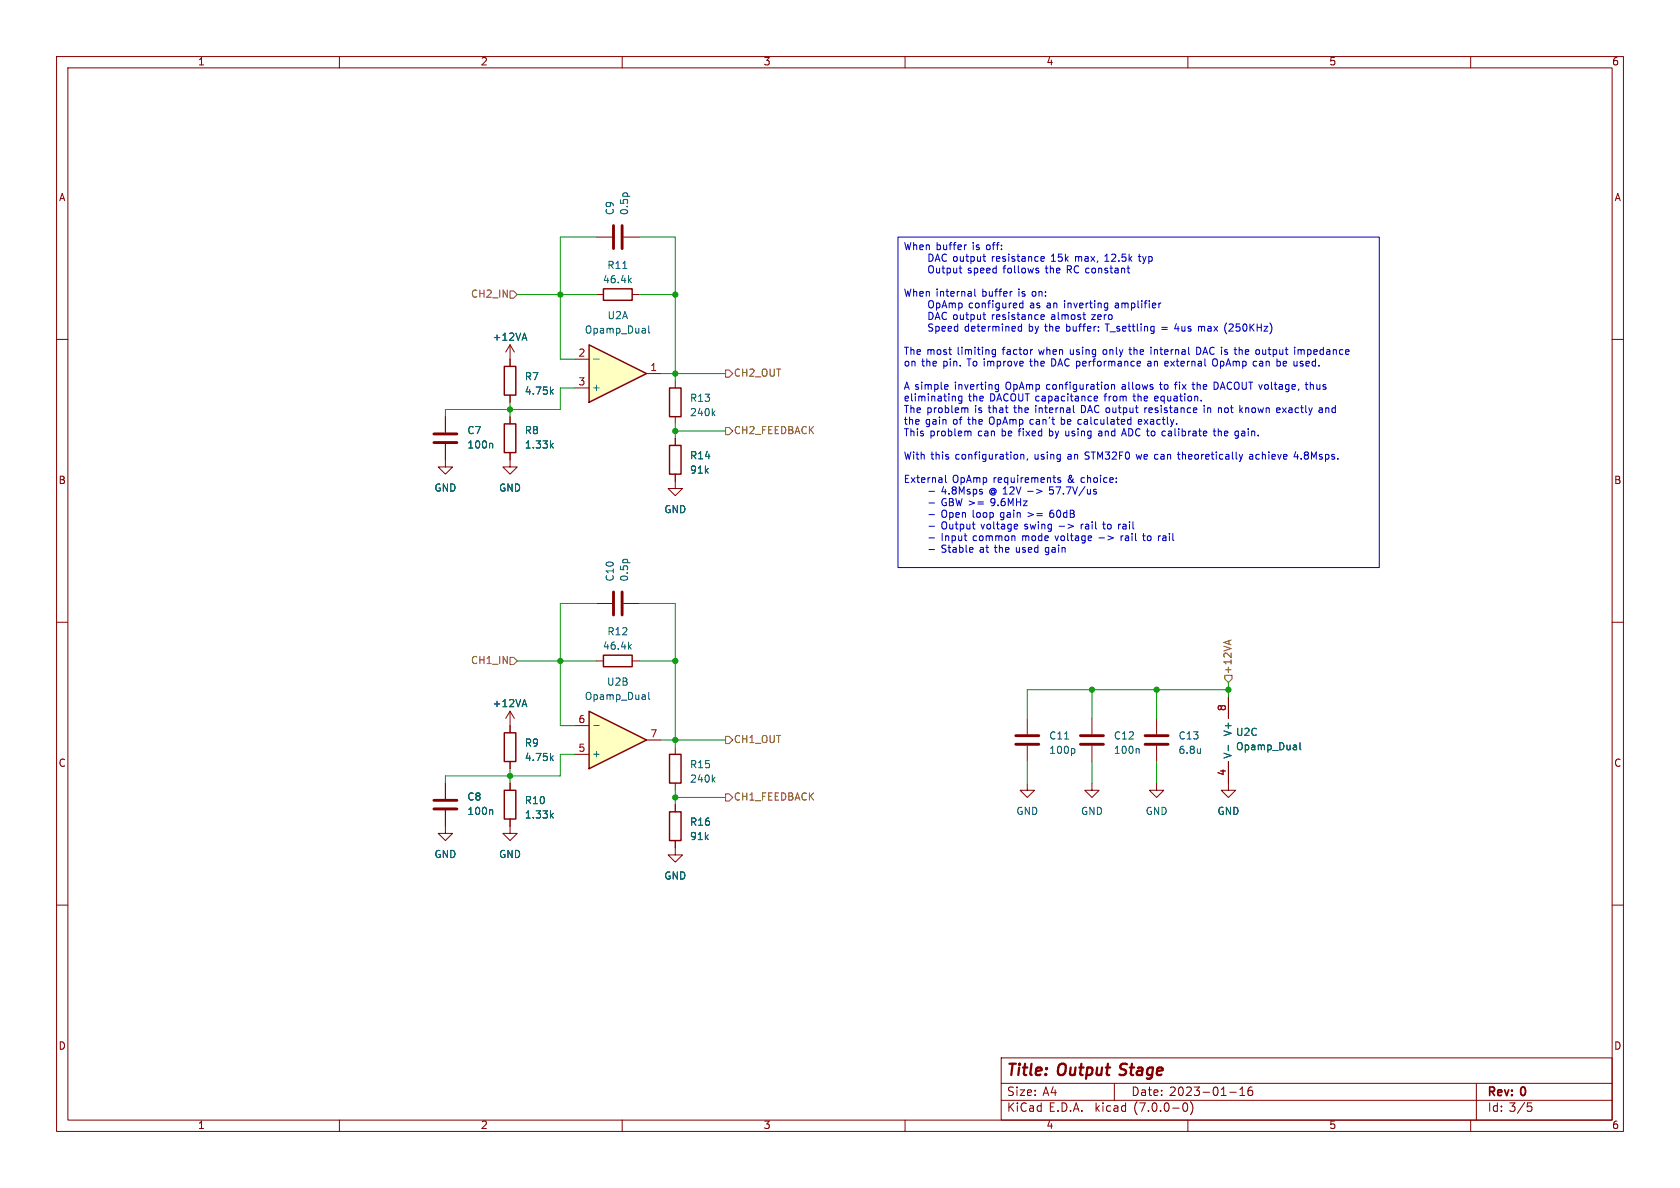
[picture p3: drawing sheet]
<svg xmlns="http://www.w3.org/2000/svg" width="297mm" height="210mm" viewBox="0 0 297 210" stroke-linecap="round" stroke-linejoin="round" font-family="sans-serif">
<g fill="none" stroke="#840000" stroke-width=".18">
<path d="M10 10h277v190h-277zM12 12h273v186h-273zM60 10v2M110 10v2M160 10v2M210 10v2M260 10v2M10 60h2M105.4 52.1h1.3M105.4 41.9h2.8M110.2 41.9h2.8M111.8 52.1h1.2"/>
<path d="M285 60h2M10 110h2M285 110h2M78.7 138.4v2.8M90.2 138.4v1.3M119.4 132.1v1.3M119.4 138.4v1.3M10 160h2M78.7 143.3v4h1.3l-1.3 1.3-1.2-1.3h1.2M90.2 144.8v2.5h1.2l-1.2 1.3-1.3-1.3h1.3M119.4 148.6v2.5h1.2l-1.2 1.3-1.3-1.3h1.3M119.4 142.2v1.3"/>
<path d="M285 160h2M60 198v2M110 198v2M160 198v2M177 187h108v11h-108zM177 194.5h108M177 191.5h108M197 191.5v3M209.3 195h.2a.81 .81 0 0 1 .5 .6 .81 .81 0 0 1-.3 .8l-.1 .1a.81 .81 0 0 1-.6-.7 .81 .81 0 0 1 .3-.8zM210 198v2M210.5 194.8a1.74 1.74 0 0 1 0 2.2M217.4 193.1h1.1"/>
<path d="M219.2 193.7h.8M219.2 192.6l.4-.4v1.5M221.3 192.2a.59 .59 0 0 0-.7 .6v.6l.2 .2 .4 .1 .2-.2 .1-.5-.2-.2-.4-.1-.3 .3M260 198v2M261 191.5v6.5M270.2 195.5h.3l.3 .3-.1 .6-.5 .1"/>
</g>
<path d="M197.9 189.9l.3 .1" fill="none" stroke="#840000" stroke-width=".4"/>
<path d="M106.7 51.1h5.1v2h-5.1zM89.2 139.7h2v5.1h-2zM118.4 133.4h2v5h-2zM118.4 143.5h2v5.1h-2z" fill="none" stroke="#840000" stroke-width=".25"/>
<path d="M110.2 34.2h.6M111.2 49.5l.4 .5M111.6 49.2l-.5 .4M126 137.8l.4 .5M126.4 137.4l-.5 .5M86.9 143.1l.2 .2v.7M97.4 144.1l.4 .5M97.8 143.8l-.5 .4" fill="none" stroke="#006464" stroke-width=".18"/>
<path d="M108.5 39.9v4M110 39.9v4M76.7 143h4.1M76.7 141.5h4.1" fill="none" stroke="#840000" stroke-width=".51"/>
<path d="M104.1 125.7l10.2 5.1-10.2 5.1z" fill="#ffffc2"/>
<path d="M89.2 64.8h2v5.1h-2zM89.2 74.9h2v5.1h-2zM118.4 68.6h2v5.1h-2zM106.7 115.8h5.1v2.1h-5.1zM89.2 129.5h2v5.1h-2zM104.1 125.7l10.2 5.1-10.2 5.1z" fill="none" stroke="#840000" stroke-width=".25"/>
<g fill="none" stroke="#840000" stroke-width=".18">
<path d="M78.7 78.5v4.1h1.3l-1.3 1.2-1.2-1.2h1.2M78.7 73.7v2.8M90.2 63.5v1.3M90.2 69.9v1.2M90.2 73.7v1.2M119.4 67.3v1.3M119.4 73.7v1.2M90.2 80v2.6h1.2l-1.2 1.2-1.3-1.2h1.3M119.4 85.1v1.3h1.2l-1.2 1.2-1.3-1.2h1.3M105.4 116.8h1.3M105.4 106.7h2.8M110.2 106.7h2.8"/>
<path d="M111.8 116.8h1.2M90.2 125.7l-.8 1.3M90.2 125.7v3.8M90.2 134.6v1.3M90.2 125.7l.7 1.3M101.6 133.4h2.5M101.6 128.3h2.5M114.3 130.8h2.5M193 138.4v1.3h1.3l-1.3 1.3-1.2-1.3h1.2M204.5 127v2.8M204.5 131.8v2.8M217.2 123.2v3.8"/>
<path d="M217.2 134.6v3.8"/>
</g>
<g fill="none" stroke="#006464" stroke-width=".18">
<path d="M86.9 78.4l.2 .1v.7M97.4 69.2l.4 .5M97.4 78.7l.4 .5M97.8 68.8l-.5 .5M97.8 78.4l-.5 .4M126 73l.4 .5M126.4 72.6l-.5 .5M110.2 98.9h.6M111.2 114.3l.4 .5M111.6 113.9l-.5 .5M92.4 124.6h.6M92.7 123.7l.4 1.2"/>
<path d="M97.4 134l.4 .5M97.8 133.6l-.5 .5M105 128.3h.9M114.7 122.4v1.1l.2 .2M217.2 131.8v.9M229.8 131.3v1.1l.2 .1"/>
</g>
<path d="M76.7 78.2h4.1M76.7 76.7h4.1M108.5 104.6v4.1M110 104.6v4.1M202.4 131.6h4.1M202.4 130h4.1" fill="none" stroke="#840000" stroke-width=".51"/>
<path d="M104.1 61l10.2 5-10.2 5.1z" fill="#ffffc2"/>
<path d="M104.1 61l10.2 5-10.2 5.1zM118.4 78.7h2v5.1h-2z" fill="none" stroke="#840000" stroke-width=".25"/>
<g fill="none" stroke="#840000" stroke-width=".18">
<path d="M78.7 73.7v2.8M78.7 78.5v2.8M90.2 61l-.8 1.2M90.2 61v3.8M90.2 69.9v1.2M90.2 73.7v1.2M90.2 61l.7 1.2M101.6 63.5h2.5M101.6 68.6h2.5M114.3 66h2.5M119.4 77.5v1.2M90.2 80v1.3"/>
<path d="M119.4 83.8v1.3M78.7 138.4v2.8M90.2 128.3v1.2M90.2 134.6v1.3M90.2 138.4v1.3M181.6 138.4v1.3h1.3l-1.3 1.3-1.3-1.3h1.3M181.6 127v2.8M181.6 131.8v2.8M193 127v2.8M193 131.8v2.8M204.5 138.4v1.3h1.2l-1.2 1.3-1.3-1.3h1.3M217.2 134.6v5.1h1.2l-1.2 1.3-1.3-1.3h1.3"/>
<path d="M217.2 123.2v3.8M78.7 143.3v2.8M90.2 144.8v1.3M119.4 142.2v1.3M119.4 148.6v1.3"/>
</g>
<g fill="none" stroke="#006464" stroke-width=".18">
<path d="M92.4 59.8h.6M92.7 58.9l.4 1.3M114.7 57.6v1.1l.2 .2M86.9 78.4l.2 .1v.7M97.4 69.2l.4 .5M97.4 78.7l.4 .5M97.8 68.8l-.5 .5M97.8 78.4l-.5 .4M105 63.5h.9M92.4 124.6h.6M92.7 123.7l.4 1.2M97.4 134l.4 .5"/>
<path d="M97.8 133.6l-.5 .5M189.9 132.4l.1 .2-.1 .5M201.2 132.3l.2 .2v.7M217.2 131.8v.9M229.8 131.3v1.1l.2 .1M86.9 143.1l.2 .2v.7M97.4 144.1l.4 .5M97.8 143.8l-.5 .4"/>
</g>
<path d="M179.6 131.6h4M179.6 130h4M191 131.6h4.1M191 130h4.1" fill="none" stroke="#840000" stroke-width=".51"/>
<path d="M90.2 51.4h.6l.6 .7-.6 .6h-.6zM128.3 65.4h.6l.6 .6-.6 .7h-.6zM128.3 75.6h.6l.6 .6-.6 .6h-.6zM90.2 116.2h.6l.6 .6-.6 .7h-.6zM216.5 119.4h1.3v.6l-.6 .7-.7-.7zM217.6 113.1l-1.2 .5M128.3 130.2h.6l.6 .6-.6 .6h-.6zM128.3 140.3h.6l.6 .7-.6 .6h-.6z" fill="none" stroke="#725600" stroke-width=".18"/>
<g fill="none" stroke="#0000c2" stroke-width=".18">
<path d="M158.7 41.9h85.1v58.4h-85.1zM164.2 44.9v1.3a.66 .66 0 0 0 .7-.3 .66 .66 0 0 0-.1-.8M164.2 55.2v1.3l.5-.1 .3-.6M165.3 46.2l.4-1.3 .5 1.3M165.3 56.5l.4-1.3 .5 1.3M165.4 45.8h.6M165.4 56.1h.6M165.4 57.7v1.3M165.4 57.8l.4-.1 .2 .2-.1 .6h-.5M166.1 47.4v.9M166.1 48.1l-.2 .2-.3-.1M166.5 58.1l.6-.1v-.2l-.4-.1-.2 .2 .1 .6h.5"/>
<path d="M166.5 47.4h.5M166.5 54.4l.5-1.2 .4 1.2M166.7 45.1a.59 .59 0 0 0-.2 .8 .59 .59 0 0 0 .8 .2M166.7 54.1h.6M166.7 47v1.1l.3 .2M167.3 55.3a.6 .6 0 0 0-.8 .5 .6 .6 0 0 0 .6 .7l.2-.1M167.4 47.5h.5M167.4 47.4v1.3M167.8 53.6v.8M167.8 53.7l.4-.1 .1 .2M168 47.5v.6l-.2 .2-.4-.1M168 57.7l-.3 .1-.1 .6 .2 .1h.4"/>
<path d="M168.2 57.9v.1l-.6 .1M168.3 53.8l.2-.2h.3l.1 .8M168.3 53.8v.6M168.6 47.4v.8l.4 .1 .1-.2M168.8 57.8v.6l.2 .1h.3M169.1 47.4v.9M169.3 57.3v1.2M169.5 53.6h.4l.2 .2-.1 .6h-.5M169.5 53.6v1.2M169.7 47v1.1l.3 .2M170.9 43.3h-.3M172.3 51.1v1.1l.2 .2"/>
<path d="M173.8 45.3h.4M173.9 46l.3 .2M173.9 56.3l.3 .2M178.8 51.5h.1M180.6 57.8l-.4-.1-.2 .2 .1 .6h.5M180.6 57.3v1.2M180.8 53.6h-.3l-.3 .2 .2 .6h.4M180.8 53.2v1.2M183.3 47.8l.3 .1 .1 .2-.2 .2h-.3M183.3 47.4l.3 .1M184 45.8l.6-.2v-.2l-.4-.1-.2 .2 .1 .6h.5M184 55.8l.1 .6h.5"/>
<path d="M184.6 55.8v.1l-.6 .2M191.8 56.5h.1M195.5 53.6h.3M195.8 54.4h-.3M195.8 53.6v1l-.2 .2M199.2 47.4h.5M199.5 48.2l.2 .1M201.2 45.3h.5M204.9 53.6v.8M205.2 53.6l-.3 .2M208 57.2l-.3 .9h.8M211.9 57.7v.8"/>
<path d="M212.2 57.7l-.3 .1M216.5 58.2l.4 .8M216.9 57.1l-.4 .8M167.2 68h.3l.1 .3-.6 .1M167.5 68.8h-.3M168.9 70.2v.7M169.5 70.2v.6l.2 .1 .3-.1M170 70v1.1l-.2 .2-.3-.1M170.7 72.1l.4 .2v.6M171.3 76.2l.4 .2v.7M176 61.8v1l-.3 .3-.3-.1M176 61.9l-.4-.1-.2 .2 .1 .6h.5"/>
<path d="M176 68.8h.5M176 68h.5M176.5 68v1l-.2 .2h-.3M182.4 61.8h.2M189.8 71.7v1.1l.1 .1M193.4 70.2l.1 .6h.5M194 70.2v.1l-.6 .2M194.4 76.2l-.2 .1M194.4 76.6l-.2 .2 .2 .3M195.9 68.1v.6M196.5 68.1l.2-.1h.3v.8M196.5 68v.8"/>
<path d="M198.4 76.7h.6M198.7 75.8l-.4 1.3M199.6 61.8h.5M199.9 73.7v1.3M199.9 74.9l-.3 .1M201.2 63.9h.4v.3l-.6 .1M201.2 74.3l.1 .6 .4 .1M201.6 64.6l-.4 .1M201.8 74.5l-.6 .1M202.4 72.1v.8M202.6 72.1l-.2 .2M203.3 63.9h-.4"/>
<path d="M203.4 64.2h-.3l-.2 .2v.2l.5 .1M203.5 61.4v.1M203.5 61.8v.9M205 68h.5M205.7 77.1h.2M207.6 68h.5M208.3 79.9v1.1l.2 .2M210.7 68h.5M210.9 67.6v1l.2 .2M212 61.4h-.4v1.3l.4-.1M212.4 70.8v.1M212.9 71.7v.1"/>
<path d="M212.9 72.1v.8M214.4 63.6a.86 .86 0 0 0 .3 1.1h.2M214.5 76.2h.5M214.7 75.8v1.1l.3 .2M215.1 67.6h-.5v1.2h.5M215.6 72.1l.3 .1M218.6 76.2l.3 .1M218.9 77l-.3 .1M218.9 76.2v1l-.2 .3M219.3 72.5l.4 .4M219.7 72.1l-.5 .5M221.8 63.9h.4"/>
<path d="M222.2 64.6l-.4 .1M222.4 61.8l.3 .2v.4l-.3 .3M225.8 63.4v1.3M225.9 72.1l.3 .1 .1 .2-.6 .1M226.2 72.9h-.3M226.3 64v.6l-.4 .1M228.9 61.4v.1M228.9 61.8v.9M229.1 79.8l-.3 .9h.8M229.5 61.8v.9M229.8 61.8l-.3 .1M230.7 68h.5"/>
<path d="M230.9 67.6v1l.3 .2M233.2 72.2h.5l.1 .7M233.8 72.4l-.4 .1-.2 .1 .2 .3h.4M164.2 86.9h1M164.2 88.9h1M164.2 91h1M164.2 93h1M164.2 95.1h1M164.2 97.1h1M167.1 84v1.1l.2 .2M170.8 95.6h.1M172 96.8v.3l-.6 .1"/>
<path d="M172.3 93.5h.1M173.5 86.9l.2 .2-.2 .2M179.4 94.9v.7M179.8 93.5h-.1M179.9 92.8v.2l-.6 .1M180.5 80.3v.9M180.5 80.4l.1-.1 .3 .1 .1 .8M181.7 81.1l-.2 .3M181.7 86.9h.9M183.2 86.5l1 .4-1 .3M186.1 84.4h.5M186.5 85.3h.1"/>
<path d="M187.2 93h1M187.5 84.5l-.3-.1-.2 .2 .1 .2 .4 .1v.3h-.5M188.8 92.7l1 .3-1 .4M193.4 86.9l.5 .2-.1 .2h-.4M193.4 86.6h.4M194.3 95.1h1M194.9 92.7h.5M195.9 94.7l.9 .4-.9 .3M197.7 92.7v.8M197.9 92.7l-.2 .2M202 94.7h.5M204.8 94.7v.9"/>
<path d="M205 94.7l-.2 .3M208.1 80.3h.5M219.1 80.3l.3 .9M219.4 81.2l-.3 .4M219.7 80.3l-.3 .9M221.3 80.3l-.4 .1M221.4 80.7h-.3l-.2 .2v.2l.5 .1"/>
</g>
<g fill="none" stroke="#009600" stroke-width=".18">
<path d="M91.4 52.1h14M105.4 41.9h-6.3v21.6h2.5M113 52.1h6.4M113 41.9h6.4v25.4M90.2 71.1v2.6M101.6 68.6h-2.5v3.8h-20.4v1.3M116.8 66h11.5M119.4 74.9v2.6M119.4 76.2h8.9M91.4 116.8h14M105.4 106.7h-6.3v21.6h2.5M113 106.7h6.4v25.4"/>
<path d="M113 116.8h6.4M90.2 135.9v2.5M101.6 133.4h-2.5v3.8h-20.4v1.2M116.8 130.8h11.5M119.4 139.7v2.5M181.6 134.6v3.8M193 121.9v5.1M193 134.6v3.8M204.5 121.9v5.1M204.5 134.6v3.8M217.2 121.9h-35.6v5.1M217.2 120.7v2.5"/>
<path d="M119.4 141h8.9"/>
</g>
<g fill="#009600" stroke="#009600" stroke-width=".18">
<circle cx="99.1" cy="52.1" r=".46"/>
<circle cx="119.4" cy="52.1" r=".46"/>
<circle cx="90.2" cy="72.4" r=".46"/>
<circle cx="204.5" cy="121.9" r=".46"/>
<circle cx="119.4" cy="116.8" r=".46"/>
<circle cx="119.4" cy="66" r=".46"/>
<circle cx="119.4" cy="76.2" r=".46"/>
<circle cx="193" cy="121.9" r=".46"/>
<circle cx="217.2" cy="121.9" r=".46"/>
<circle cx="119.4" cy="141" r=".46"/>
<circle cx="99.1" cy="116.8" r=".46"/>
<circle cx="90.2" cy="137.2" r=".46"/>
<circle cx="119.4" cy="130.8" r=".46"/>
</g>
<g font-size="2.8" fill="#840000">
<text x="178" y="190.8">Title:</text>
<text x="187.1" y="190.8">Output</text>
<text x="198.7" y="190.8">Stage</text>
</g>
<g font-size="2.1" fill="#840000">
<text x="178" y="196.8">KiCad</text>
<text x="178" y="194">Size:</text>
<text x="184.3" y="194">A4</text>
<text x="185.4" y="196.8">E.D.A.</text>
<text x="193.7" y="196.8">kicad</text>
<text x="200" y="194">Date:</text>
<text x="200.6" y="196.8">(7.0.0-0)</text>
<text x="206.7" y="194">2023-01-16</text>
<text x="263" y="194.2">Rev:</text>
<text x="263" y="196.8">Id: 3/5</text>
<text x="269" y="194.2">0</text>
</g>
<g font-size="1.8" fill="#840000">
<text x="35" y="11.8">1</text>
<text x="85" y="11.8">2</text>
<text x="135" y="11.8">3</text>
<text x="185" y="11.8">4</text>
<text x="235" y="11.8">5</text>
<text x="285" y="11.8">6</text>
<text x="10.4" y="35.8">A</text>
<text x="285.4" y="35.8">A</text>
<text x="10.3" y="85.8">B</text>
<text x="285.3" y="85.8">B</text>
<text x="10.3" y="135.8">C</text>
<text x="285.3" y="135.8">C</text>
<text x="10.3" y="185.8">D</text>
<text x="285.3" y="185.8">D</text>
<text x="35" y="199.8">1</text>
<text x="85" y="199.8">2</text>
<text x="135" y="199.8">3</text>
<text x="185" y="199.8">4</text>
<text x="235" y="199.8">5</text>
<text x="285" y="199.8">6</text>
</g>
<g font-size="1.8" fill="#006464">
<text x="108.8" y="38.1" transform="rotate(-90 108.8 38.1)">C9</text>
<text x="111.3" y="38.1" transform="rotate(-90 111.3 38.1)">0.5p</text>
<text x="107.3" y="47.8">R11</text>
<text x="106.5" y="50.4">46.4k</text>
<text x="103.3" y="59.2">Opamp_Dual</text>
<text x="107.3" y="56.7">U2A</text>
<text x="87" y="60.5">+12VA</text>
<text x="92.7" y="67.5">R7</text>
<text x="92.7" y="70">4.75k</text>
<text x="104.6" y="69.4">+</text>
<text x="121.9" y="71.3">R13</text>
<text x="82.6" y="77">C7</text>
<text x="92.7" y="77">R8</text>
<text x="121.9" y="73.9">240k</text>
<text x="82.6" y="79.6">100n</text>
<text x="92.7" y="79.6">1.33k</text>
<text x="121.9" y="81.5">R14</text>
<text x="76.7" y="87.2">GND</text>
<text x="88.2" y="87.2">GND</text>
<text x="121.9" y="84">91k</text>
<text x="117.4" y="91">GND</text>
<text x="108.8" y="102.9" transform="rotate(-90 108.8 102.9)">C10</text>
<text x="111.3" y="102.9" transform="rotate(-90 111.3 102.9)">0.5p</text>
<text x="107.3" y="112.6">R12</text>
<text x="106.5" y="115.1">46.4k</text>
<text x="87" y="125.3">+12VA</text>
<text x="103.3" y="124">Opamp_Dual</text>
<text x="107.3" y="121.5">U2B</text>
<text x="185.4" y="131">C11</text>
<text x="196.9" y="131">C12</text>
<text x="208.3" y="131">C13</text>
<text x="218" y="130.3" transform="rotate(-90 218 130.3)">V+</text>
<text x="218.4" y="130.4">U2C</text>
<text x="92.7" y="132.3">R9</text>
<text x="92.7" y="134.8">4.75k</text>
<text x="104.6" y="134.2">+</text>
<text x="121.9" y="136.1">R15</text>
<text x="185.4" y="133.5">100p</text>
<text x="196.9" y="133.5">100n</text>
<text x="208.3" y="133.5">6.8u</text>
<text x="218" y="134.1" transform="rotate(-90 218 134.1)">V-</text>
<text x="218.4" y="132.9">Opamp_Dual</text>
<text x="82.6" y="141.8">C8</text>
<text x="92.7" y="142.4">R10</text>
<text x="121.9" y="138.6">240k</text>
<text x="82.6" y="144.3">100n</text>
<text x="92.7" y="145">1.33k</text>
<text x="121.9" y="146.2">R16</text>
<text x="121.9" y="148.8">91k</text>
<text x="179.6" y="144.3">GND</text>
<text x="191" y="144.3">GND</text>
<text x="202.5" y="144.3">GND</text>
<text x="215.2" y="144.3">GND</text>
<text x="76.7" y="152">GND</text>
<text x="88.2" y="152">GND</text>
<text x="117.4" y="155.8">GND</text>
</g>
<g font-size="1.8" fill="#0000c2">
<text x="159.8" y="44.6">When buffer</text>
<text x="168.4" y="46.6">output</text>
<text x="172" y="44.6">is</text>
<text x="174.5" y="44.6">off:</text>
<text x="175.4" y="46.6">resistance</text>
<text x="186" y="46.6">15k</text>
<text x="190.3" y="46.6">max,</text>
<text x="195.7" y="46.6">12.5k</text>
<text x="201.9" y="46.6">typ</text>
<text x="159.8" y="48.7">Output</text>
<text x="159.8" y="52.8">When internal</text>
<text x="171" y="48.7">speed</text>
<text x="173.7" y="52.8">buffer</text>
<text x="177.4" y="48.7">follows</text>
<text x="180.2" y="52.8">is</text>
<text x="182.7" y="52.8">on:</text>
<text x="185" y="48.7">the</text>
<text x="188.9" y="48.7">RC constant</text>
<text x="159.8" y="54.9">OpAmp</text>
<text x="159.8" y="59">Speed</text>
<text x="168.4" y="56.9">output</text>
<text x="170.5" y="59">determined</text>
<text x="171.2" y="54.9">configured</text>
<text x="175.4" y="56.9">resistance</text>
<text x="181.9" y="59">by the</text>
<text x="182.2" y="54.9">as an inverting</text>
<text x="186" y="56.9">almost</text>
<text x="188.8" y="59">buffer:</text>
<text x="193.3" y="56.9">zero</text>
<text x="195.9" y="59">T_settling</text>
<text x="197.5" y="54.9">amplifier</text>
<text x="205.9" y="59">=</text>
<text x="208.3" y="59">4us</text>
<text x="212.6" y="59">max</text>
<text x="217.3" y="59">(250KHz)</text>
<text x="159.8" y="63.1">The most</text>
<text x="159.8" y="65.2">on the</text>
<text x="166.8" y="65.2">pin.</text>
<text x="169.3" y="63.1">limiting</text>
<text x="171.2" y="65.2">To improve</text>
<text x="177.4" y="63.1">factor</text>
<text x="182.5" y="65.2">the</text>
<text x="183.9" y="63.1">when</text>
<text x="186.4" y="65.2">DAC performance</text>
<text x="189.6" y="63.1">using</text>
<text x="195.5" y="63.1">only</text>
<text x="200.3" y="63.1">the</text>
<text x="203.6" y="65.2">an external</text>
<text x="204.2" y="63.1">internal</text>
<text x="212.4" y="63.1">DAC is</text>
<text x="215.4" y="65.2">OpAmp</text>
<text x="219.4" y="63.1">the</text>
<text x="222.7" y="65.2">can</text>
<text x="223.3" y="63.1">output</text>
<text x="227" y="65.2">be used.</text>
<text x="230.2" y="63.1">impedance</text>
<text x="159.8" y="69.3">A simple</text>
<text x="159.8" y="71.3">eliminating</text>
<text x="168.9" y="69.3">inverting</text>
<text x="171.2" y="71.3">the</text>
<text x="175.1" y="71.3">DACOUT capacitance</text>
<text x="178" y="69.3">OpAmp</text>
<text x="185.3" y="69.3">configuration</text>
<text x="195.6" y="71.3">from</text>
<text x="198.7" y="69.3">allows</text>
<text x="200.8" y="71.3">the</text>
<text x="204.7" y="71.3">equation.</text>
<text x="205.6" y="69.3">to</text>
<text x="208.4" y="69.3">fix</text>
<text x="211.6" y="69.3">the</text>
<text x="215.5" y="69.3">DACOUT voltage,</text>
<text x="232" y="69.3">thus</text>
<text x="159.8" y="73.4">The problem</text>
<text x="159.8" y="75.4">the</text>
<text x="159.8" y="77.5">This</text>
<text x="163.6" y="75.4">gain</text>
<text x="164.4" y="77.5">problem</text>
<text x="168.6" y="75.4">of</text>
<text x="171.3" y="75.4">the</text>
<text x="172.4" y="73.4">is</text>
<text x="173" y="77.5">can</text>
<text x="175" y="73.4">that</text>
<text x="175.2" y="75.4">OpAmp</text>
<text x="177.2" y="77.5">be fixed</text>
<text x="179.6" y="73.4">the</text>
<text x="182.5" y="75.4">can't</text>
<text x="183.4" y="73.4">internal</text>
<text x="185.9" y="77.5">by using</text>
<text x="188.1" y="75.4">be calculated</text>
<text x="191.6" y="73.4">DAC output</text>
<text x="194.8" y="77.5">and</text>
<text x="199.2" y="77.5">ADC to</text>
<text x="202" y="75.4">exactly.</text>
<text x="203.1" y="73.4">resistance</text>
<text x="206.5" y="77.5">calibrate</text>
<text x="213.7" y="73.4">in</text>
<text x="215.7" y="77.5">the</text>
<text x="216.4" y="73.4">not</text>
<text x="219.6" y="77.5">gain.</text>
<text x="220.3" y="73.4">known</text>
<text x="227" y="73.4">exactly</text>
<text x="234.6" y="73.4">and</text>
<text x="159.8" y="81.6">With</text>
<text x="164.6" y="81.6">this</text>
<text x="169" y="81.6">configuration,</text>
<text x="183.1" y="81.6">using</text>
<text x="189" y="81.6">an STM32F0</text>
<text x="201.4" y="81.6">we can</text>
<text x="209" y="81.6">theoretically</text>
<text x="221.8" y="81.6">achieve</text>
<text x="229.8" y="81.6">4.8Msps.</text>
<text x="159.8" y="85.7">External</text>
<text x="166.4" y="87.8">4.8Msps</text>
<text x="166.4" y="89.8">GBW &gt;=</text>
<text x="168.4" y="85.7">OpAmp</text>
<text x="175" y="87.8">@ 12V</text>
<text x="175.3" y="89.8">9.6MHz</text>
<text x="175.7" y="85.7">requirements</text>
<text x="185.9" y="87.8">57.7V/us</text>
<text x="188.9" y="85.7">&amp;</text>
<text x="191.4" y="85.7">choice:</text>
<text x="166.4" y="91.9">Open</text>
<text x="166.4" y="94">Output</text>
<text x="172" y="91.9">loop</text>
<text x="173.5" y="94">voltage</text>
<text x="177" y="91.9">gain</text>
<text x="181.3" y="94">swing</text>
<text x="181.9" y="91.9">&gt;=</text>
<text x="186" y="91.9">60dB</text>
<text x="191.5" y="94">rail</text>
<text x="195.6" y="94">to</text>
<text x="198.3" y="94">rail</text>
<text x="166.4" y="96">Input</text>
<text x="166.4" y="98.1">Stable</text>
<text x="172.1" y="96">common</text>
<text x="173.3" y="98.1">at</text>
<text x="176" y="98.1">the</text>
<text x="179.9" y="98.1">used</text>
<text x="180.9" y="96">mode</text>
<text x="185.2" y="98.1">gain</text>
<text x="186.8" y="96">voltage</text>
<text x="198.7" y="96">rail</text>
<text x="202.8" y="96">to</text>
<text x="205.5" y="96">rail</text>
</g>
<g font-size="1.8" fill="#725600">
<text x="83.1" y="52.9">CH2_IN</text>
<text x="129.7" y="66.9">CH2_OUT</text>
<text x="129.7" y="77">CH2_FEEDBACK</text>
<text x="83.1" y="117.7">CH1_IN</text>
<text x="218" y="119.2" transform="rotate(-90 218 119.2)">+12VA</text>
<text x="129.7" y="131.6">CH1_OUT</text>
<text x="129.7" y="141.8">CH1_FEEDBACK</text>
</g>
<g font-size="1.8" fill="#a90000">
<text x="102.2" y="63.2">2</text>
<text x="114.9" y="65.8">1</text>
<text x="102.2" y="68.3">3</text>
<text x="216.9" y="125.8" transform="rotate(-90 216.9 125.8)">8</text>
<text x="102.2" y="128">6</text>
<text x="114.9" y="130.6">7</text>
<text x="102.2" y="133.1">5</text>
<text x="216.9" y="137.2" transform="rotate(-90 216.9 137.2)">4</text>
</g>
</svg>
